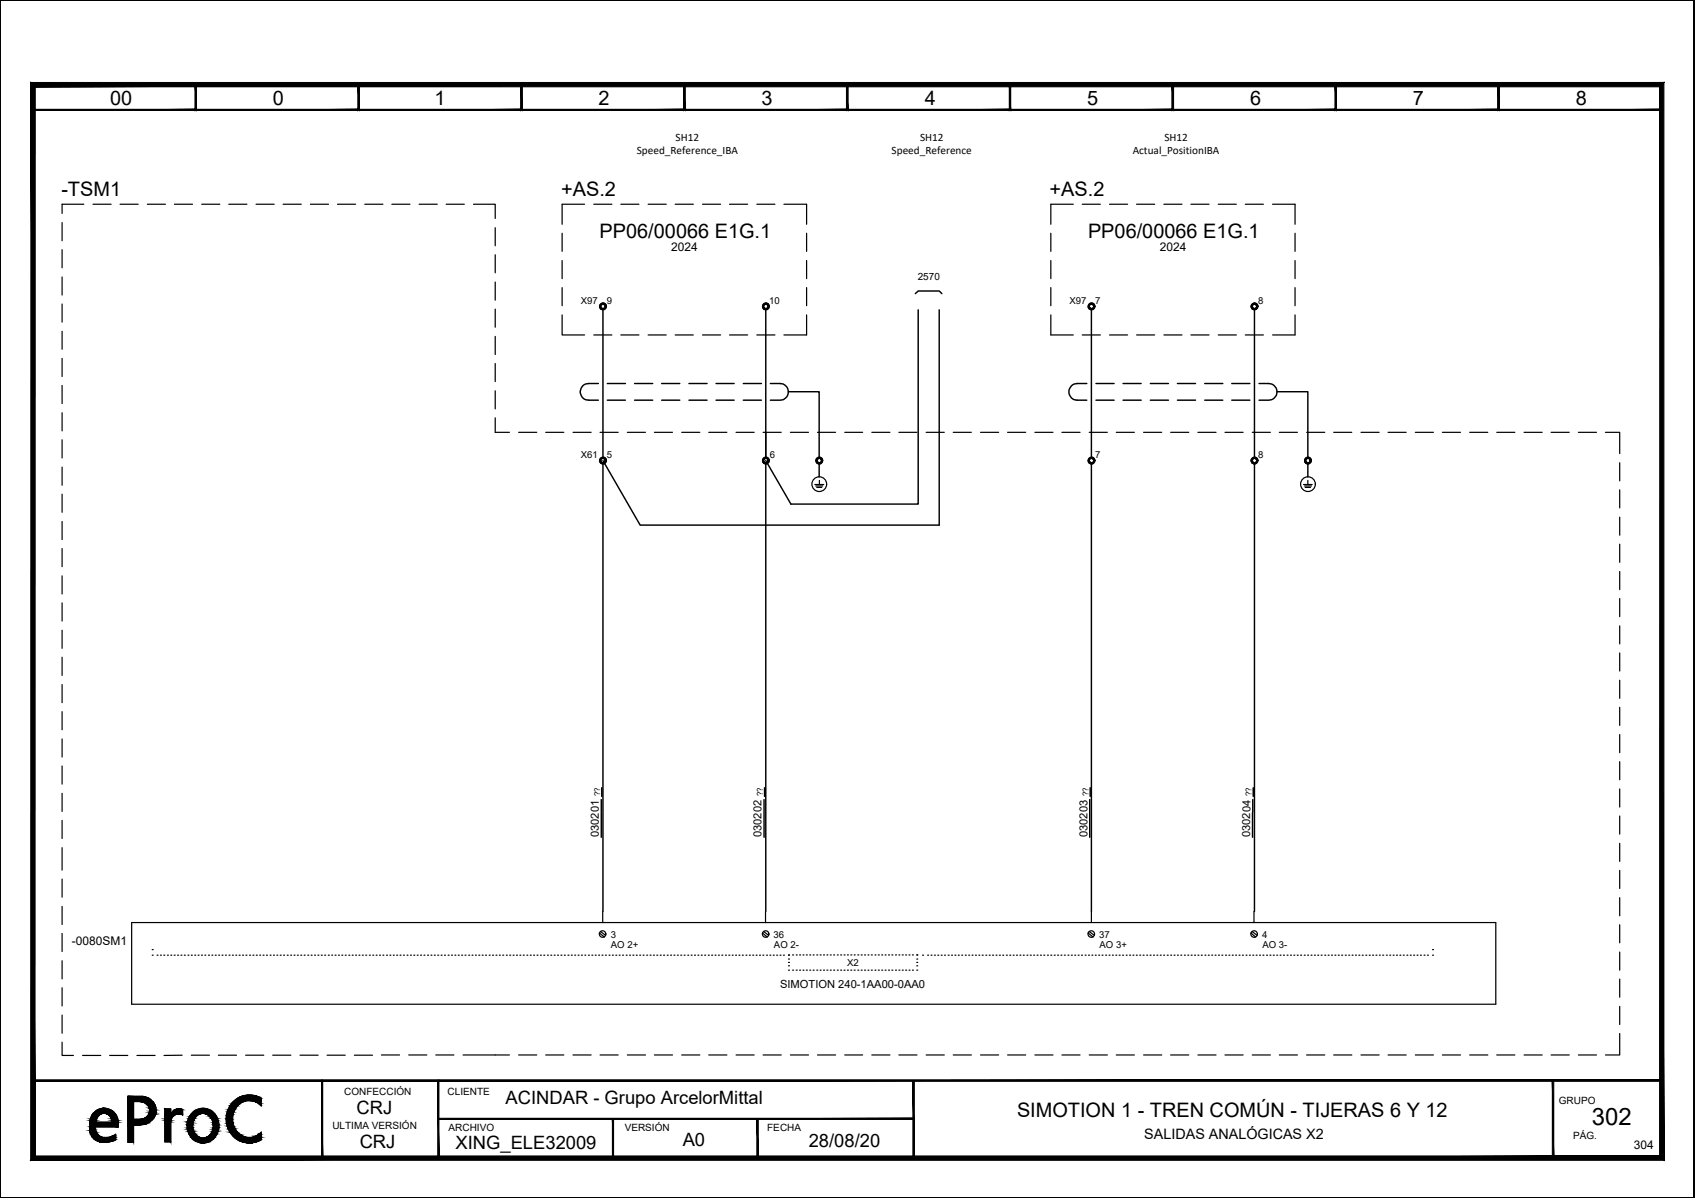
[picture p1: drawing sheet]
<svg xmlns="http://www.w3.org/2000/svg" width="297mm" height="210mm" viewBox="0 0 297 210" stroke-linecap="round" stroke-linejoin="round" font-family="sans-serif">
<!-- layer: eProC - L2 -->
<g fill="#000" stroke="#000" stroke-width=".18">
<path d="M31.2 194.3h.3zM31.7 195.3h.3zM35.1 194.2h1zM43.2 191.9h1.1zM45.3 193.4h.5v.2zM45.5 198.6l.3-.2v.2zM43.2 200.3h1.1z"/>
<path d="M0 0h296.9zM0 .1l296.9-.1z"/>
<path d="M0 0l296.8 .1zM0 0h296.9z"/>
<path d="M5.6 19.4h28.8l-.2-.3zM5.6 19.4l.3-.3h28.3zM5.6 14.7v4.7l.3-.3zM5.6 14.7l.3 .3v4.1zM5.6 14.7l.3 .3 28.5-.3zM5.9 15l28.5-.3-.2 .3zM34.4 14.7l-.2 .3 .2 4.4zM34.2 15l.2 4.4-.2-.3z"/>
<path d="M34.2 19.4h28.8l-.3-.3zM34.2 19.4l.2-.3h28.3zM34.2 14.7v4.7l.2-.3zM34.2 14.7l.2 .3v4.1zM34.2 14.7l.2 .3 28.6-.3zM34.4 15l28.6-.3-.3 .3zM62.7 15l.3 4.4v-4.7zM62.7 15l.3 4.4-.3-.3z"/>
<path d="M62.7 19.4h28.8l-.2-.3zM62.7 19.4l.2-.3h28.4zM62.7 14.7v4.7l.2-.3zM62.7 14.7l.2 .3v4.1zM62.7 14.7l.2 .3 28.6-.3zM62.9 15l28.6-.3-.2 .3zM91.3 15l.2 4.4v-4.7zM91.3 15l.2 4.4-.2-.3z"/>
<path d="M91.3 19.4h28.8l-.3-.3zM91.3 19.4l.2-.3h28.3zM91.3 14.7v4.7l.2-.3zM91.3 14.7l.2 .3v4.1zM91.3 14.7l.2 .3 28.6-.3zM91.5 15l28.6-.3-.3 .3zM119.8 15l.3 4.4v-4.7zM119.8 15l.3 4.4-.3-.3z"/>
<path d="M119.8 19.4h28.8l-.2-.3zM119.8 19.4l.3-.3h28.3zM119.8 14.7v4.7l.3-.3zM119.8 14.7l.3 .3v4.1zM119.8 14.7l.3 .3 28.5-.3zM120.1 15l28.5-.3-.2 .3zM148.6 14.7l-.2 .3 .2 4.4zM148.4 15l.2 4.4-.2-.3z"/>
<path d="M148.3 19.4h28.8l-.2-.3zM148.3 19.4l.3-.3h28.3zM148.3 14.7v4.7l.3-.3zM148.3 14.7l.3 .3v4.1zM148.3 14.7l.3 .3 28.5-.3zM148.6 15l28.5-.3-.2 .3zM177.1 14.7l-.2 .3 .2 4.4zM176.9 15l.2 4.4-.2-.3z"/>
<path d="M176.9 19.4h28.8l-.3-.3zM176.9 19.4l.2-.3h28.3zM176.9 14.7v4.7l.2-.3zM176.9 14.7l.2 .3v4.1zM176.9 14.7l.2 .3 28.6-.3zM177.1 15l28.6-.3-.3 .3zM205.7 14.7l-.3 .3 .3 4.4zM205.4 15l.3 4.4-.3-.3z"/>
<path d="M205.4 19.4h28.8l-.2-.3zM205.4 19.4l.3-.3h28.3zM205.4 14.7v4.7l.3-.3zM205.4 14.7l.3 .3v4.1zM205.4 14.7l.3 .3 28.5-.3zM205.7 15l28.5-.3-.2 .3zM234.2 14.7l-.2 .3 .2 4.4zM234 15l.2 4.4-.2-.3z"/>
<path d="M234 19.4h28.8l-.3-.3zM234 19.4l.2-.3h28.3zM234 14.7v4.7l.2-.3zM234 14.7l.2 .3v4.1zM234 14.7l.2 .3 28.6-.3zM234.2 15l28.6-.3-.3 .3zM262.8 14.7l-.3 .3 .3 4.4zM262.5 15l.3 4.4-.3-.3z"/>
<path d="M262.5 19.4h28.8l-.3-.3zM262.5 19.4l.2-.3h28.3zM262.5 14.7v4.7l.2-.3zM262.5 14.7l.2 .3v4.1zM262.5 14.7l.2 .3 28.6-.3zM262.7 15l28.6-.3-.3 .3zM291.3 14.7l-.3 .3 .3 4.4zM291 15l.3 4.4-.3-.3z"/>
<path d="M296.8 .1v209.7l.1-209.8zM296.9 0v209.9z"/>
<path d="M5.8 189.2v.3l285.4-.3zM5.8 189.5l285.4-.3v.3z"/>
<path d="M15.7 197.5l1 .3v-.3zM15.7 197.5l1 .3h-1z"/>
<path d="M15.7 197.8l1 .2v-.2zM15.7 197.8l1 .2h-1z"/>
<path d="M15.7 198l1.1 .1-.1-.1zM15.7 198l1.1 .1h-1.1z"/>
<path d="M15.7 198.1l1.1 .2v-.2zM15.7 198.1l1.1 .2h-1.1z"/>
<path d="M15.7 198.3l1.2 .1zM15.7 198.3l1.2 .1z"/>
<path d="M15.7 196.3l1.2 .1zM15.7 196.3l1.2 .1z"/>
<path d="M15.7 196.4l1.1 .2 .1-.2zM15.7 196.4l1.1 .2h-1.1z"/>
<path d="M15.7 198.4l1.3 .2-.1-.2zM15.7 198.4l1.3 .2h-1.2z"/>
<path d="M15.8 196.1l1.1 .2v-.2zM15.8 196.1l1.1 .2h-1.2z"/>
<path d="M15.9 195.9l1 .2 .1-.2zM15.9 195.9l1 .2h-1.1z"/>
<path d="M15.8 198.6l1.3 .1zM15.8 198.6l1.3 .1z"/>
<path d="M15.9 195.8h1.2zM15.9 195.8l1.1 .1h-1.1z"/>
<path d="M15.8 198.7l1.4 .2-.1-.2zM15.8 198.7l1.4 .2h-1.2z"/>
<path d="M16 195.6l1.1 .2 .1-.2zM16 195.6l1.1 .2h-1.2z"/>
<path d="M16 198.9l1.4 .2-.2-.2zM16 198.9l1.4 .2h-1.4zM16 199.1h1.4zM16 199.1h1.4z"/>
<path d="M16.1 195.4l1.1 .2 .2-.2zM16.1 195.4l1.1 .2h-1.2z"/>
<path d="M16.1 195.4h1.3zM16.1 195.4h1.3z"/>
<path d="M16 199.1l1.7 .1-.3-.1zM16 199.1l1.7 .1h-1.6z"/>
<path d="M16.2 195.3l1.2 .1 .2-.1zM16.2 195.3l1.2 .1h-1.3z"/>
<path d="M16.1 199.2l1.8 .1zM16.1 199.2l1.8 .1z"/>
<path d="M16.3 195.1l1.3 .2 .3-.2zM16.3 195.1l1.3 .2h-1.4z"/>
<path d="M16.2 199.3h2zM16.2 199.3h2z"/>
<path d="M16.3 195.1h1.8zM16.3 195.1h1.6z"/>
<path d="M18 194.2l.9 .1zM17.5 194.3l.5-.1 .9 .1z"/>
<path d="M16.3 199.3h2.5zM16.3 199.3h2.5z"/>
<path d="M17.5 194.3l1.8 .2-.4-.2zM17.1 194.5l.4-.2 1.8 .2z"/>
<path d="M17.1 194.5l2.7 .2-.5-.2zM16.7 194.7l.4-.2 2.7 .2z"/>
<path d="M17.2 200h2.4zM17.2 200h2.1z"/>
<path d="M16.7 194.7l3.4 .3-.3-.3zM16.3 195l.4-.3 3.4 .3z"/>
<path d="M17 199.9h2.9zM17 199.9l2.6 .1z"/>
<path d="M16.3 195l3.9 .1zM16.3 195l3.9 .1z"/>
<path d="M18.4 195.1h1.8zM18.4 195.1h1.8z"/>
<path d="M18.6 195.1l1.6 .2v-.2zM18.6 195.1l1.6 .2h-1.4z"/>
<path d="M18.8 195.3l1.6 .1-.2-.1zM18.8 195.3l1.6 .1h-1.4z"/>
<path d="M20.2 198.8l.1 .2zM19.8 199l.4-.2 .1 .2z"/>
<path d="M19.8 199l.5 .2v-.2zM19.3 199.2l.5-.2 .5 .2z"/>
<path d="M19.3 199.2l1 .1zM18.8 199.3h1.5z"/>
<path d="M18.8 199.3h1.5zM18.8 199.3h1.5z"/>
<path d="M16.3 199.3l4 .1zM16.3 199.3l4 .1z"/>
<path d="M16.3 199.4l4 .3v-.3zM16.3 199.4l4 .3h-3.7z"/>
<path d="M16.6 199.7h3.7zM16.6 199.7h3.7z"/>
<path d="M16.7 199.7l3.2 .2 .4-.2zM16.7 199.7l3.2 .2h-2.9z"/>
<path d="M19 195.4h1.4zM19 195.4h1.4z"/>
<path d="M19.1 195.4l1.3 .2v-.2zM19.1 195.4l1.3 .2h-1.1z"/>
<path d="M19.3 195.6l1.3 .2-.2-.2zM19.3 195.6l1.3 .2h-1.2z"/>
<path d="M19.4 195.8l1.2 .1zM19.4 195.8l1.2 .1z"/>
<path d="M19.4 195.9l1.2 .2v-.2zM19.4 195.9l1.2 .2h-1.1z"/>
<path d="M19.5 196.1l1.2 .2-.1-.2zM19.5 196.1l1.2 .2h-1.1z"/>
<path d="M19.6 196.3l1.1 .1zM19.6 196.3l1.1 .1z"/>
<path d="M19.6 196.4l1.1 .2v-.2zM19.6 196.4l1.1 .2h-1.1z"/>
<path d="M15.7 196.6l5 .3v-.3zM15.7 196.6l5 .3h-5z"/>
<path d="M15.7 196.9l5 .6v-.6zM15.7 196.9l5 .6h-5z"/>
<path d="M22.4 197.1h1zM22.4 197.1h1z"/>
<path d="M22.4 193l1 3.1v-3.1zM22.4 193l1 3.1h-1z"/>
<path d="M22.4 197.1l1 3.1v-3.1zM22.4 197.1l1 3.1h-1z"/>
<path d="M22.4 192.1l3.1 .1-.5-.1zM22.4 192.1l3.1 .1h-3.1z"/>
<path d="M22.4 197h2.7zM22.4 197l2.2 .1z"/>
<path d="M22.4 192.2l3.6 .2-.5-.2zM22.4 192.2l3.6 .2h-3.6z"/>
<path d="M22.4 196.9l2.7 .1 .6-.1zM22.4 196.9l2.7 .1h-2.7z"/>
<path d="M22.4 192.4l4.1 .4-.5-.4zM22.4 192.4l4.1 .4h-4.1z"/>
<path d="M22.4 196.7l3.3 .2 .5-.2zM22.4 196.7l3.3 .2h-3.3z"/>
<path d="M22.4 192.8l4.4 .2-.3-.2zM22.4 192.8l4.4 .2h-4.4z"/>
<path d="M22.4 196.3l3.8 .4 .4-.4zM22.4 196.3l3.8 .4h-3.8z"/>
<path d="M24.5 193l2.3 .1zM24.5 193l2.3 .1z"/>
<path d="M22.4 196.1l4.2 .2 .2-.2zM22.4 196.1l4.2 .2h-4.2z"/>
<path d="M24.8 193.1h2zM24.8 193.1h2z"/>
<path d="M24.8 196.1h2zM24.5 196.1h2.3z"/>
<path d="M25 193.1h1.9zM25 193.1h1.9z"/>
<path d="M25.1 196h1.7zM24.8 196.1h2z"/>
<path d="M25.1 193.1l1.9 .2-.1-.2zM25.1 193.1l1.9 .2h-1.6z"/>
<path d="M25.3 195.9h1.6zM25.1 196h1.7z"/>
<path d="M25.4 193.3l1.7 .1-.1-.1zM25.4 193.3l1.7 .1h-1.4z"/>
<path d="M25.4 195.9h1.6zM25.3 195.9h1.6z"/>
<path d="M25.7 193.4l1.4 .2v-.2zM25.7 193.4l1.4 .2h-1.4z"/>
<path d="M25.7 195.7l1.3 .2 .1-.2zM25.4 195.9l.3-.2 1.3 .2z"/>
<path d="M25.7 193.6h1.5zM25.7 193.6h1.5z"/>
<path d="M25.9 193.6l1.4 .3-.1-.3zM25.9 193.6l1.4 .3h-1.3z"/>
<path d="M25.9 195.5h1.3zM25.9 195.5h1.3z"/>
<path d="M25.9 195.5l1.2 .2 .1-.2zM25.9 195.5l1.2 .2h-1.4z"/>
<path d="M26 193.9l1.3 .1v-.1zM26 193.9l1.3 .1h-1.2z"/>
<path d="M26 195.3l1.2 .2 .1-.2zM26 195.3l1.2 .2h-1.3z"/>
<path d="M26.1 194l1.2 .2v-.2zM26.1 194l1.2 .2h-1.2z"/>
<path d="M26.1 194.2l1.2 .3v-.3zM26.1 194.2l1.2 .3h-1.1z"/>
<path d="M26.2 194.5h1.2zM26.2 194.5h1.2z"/>
<path d="M26.2 194.7l1.1 .3v-.3zM26.2 194.7l1.1 .3h-1.2zM26.1 195h1.2zM26.1 195h1.2z"/>
<path d="M26.1 195l1.2 .3v-.3zM26.1 195l1.2 .3h-1.3z"/>
<path d="M26.2 194.5l1.1 .2 .1-.2zM26.2 194.5l1.1 .2h-1.1z"/>
<path d="M28.9 194.3l1 .9v-.9zM28.9 194.3l1 .9h-1z"/>
<path d="M28.9 195.2l1 .1zM28.9 195.2l1 .1z"/>
<path d="M28.9 196.6l1 3.5v-3.5zM28.9 196.6l1 3.5h-1z"/>
<path d="M28.9 196.3l1 .3 .1-.3zM28.9 196.3l1 .3h-1z"/>
<path d="M28.9 196.1l1.1 .2v-.2zM28.9 196.1l1.1 .2h-1.1z"/>
<path d="M28.9 195.8l1.1 .3 .1-.3zM28.9 195.8l1.1 .3h-1.1z"/>
<path d="M28.9 195.6l1.2 .2 .2-.2zM28.9 195.6l1.2 .2h-1.2z"/>
<path d="M28.9 195.5l1.4 .1 .2-.1zM28.9 195.5l1.4 .1h-1.4z"/>
<path d="M28.9 195.3l1.6 .2 .2-.2zM28.9 195.3l1.6 .2h-1.6z"/>
<path d="M29.9 195.2l1.1 .1zM29.9 195.2l1.1 .1z"/>
<path d="M28.9 195.3h2.1zM28.9 195.3h1.8z"/>
<path d="M30 195.2h1.2zM30 195.2h1z"/>
<path d="M31.2 194.3h.5zM31 194.3h.7z"/>
<path d="M31 194.3h.8zM30.9 194.3h.9z"/>
<path d="M31.7 195.3h.3zM31.9 195.3l.1 .1z"/>
<path d="M30.9 194.3l1.1 .1zM30.7 194.4h1.3z"/>
<path d="M30.7 194.4l1.3 .1zM30.6 194.5h1.4z"/>
<path d="M30.6 194.5l1.4 .1v-.1zM30.4 194.6l.2-.1 1.4 .1z"/>
<path d="M30.4 194.6l1.6 .2v-.2zM30.2 194.8l.2-.2 1.6 .2z"/>
<path d="M30.2 194.8l1.8 .2v-.2zM30.2 194.8l1.8 .2h-1.9z"/>
<path d="M30.1 195l1.9 .2v-.2zM30.1 195l1.9 .2h-2z"/>
<path d="M31.2 195.2h.8zM31.2 195.2h.8z"/>
<path d="M31.5 195.2l.5 .1zM31.5 195.2l.5 .1z"/>
<path d="M33 196h1.1zM33 196h1.1z"/>
<path d="M32.8 197.1h1zM32.8 197.1h1z"/>
<path d="M32.8 197.1l1 .4v-.4zM32.8 197.1l1 .4h-1z"/>
<path d="M32.8 197.5l1 .2v-.2zM32.8 197.5l1 .2h-1z"/>
<path d="M32.8 196.7l1 .4v-.4zM32.8 196.7l1 .4h-1z"/>
<path d="M32.8 197.7l1.1 .3-.1-.3zM32.8 197.7l1.1 .3h-1z"/>
<path d="M32.9 196.5l.9 .2 .1-.2zM32.9 196.5l.9 .2h-1z"/>
<path d="M32.9 198l1.1 .2-.1-.2zM32.9 198l1.1 .2h-1.1z"/>
<path d="M32.9 196.4l1 .1 .1-.1zM32.9 196.4l1 .1h-1z"/>
<path d="M32.9 198.2l1.1 .1zM32.9 198.2l1.1 .1z"/>
<path d="M33 198.3l1.2 .3-.2-.3zM33 198.3l1.2 .3h-1.1z"/>
<path d="M33 196l1 .4 .1-.4zM33 196l1 .4h-1.1z"/>
<path d="M33.1 198.6l1.2 .2-.1-.2zM33.1 198.6l1.2 .2h-1.2z"/>
<path d="M33.2 195.7l.9 .3 .2-.3zM33.2 195.7l.9 .3h-1.1z"/>
<path d="M33.1 198.8l1.4 .1-.2-.1zM33.1 198.8l1.4 .1h-1.2z"/>
<path d="M33.3 198.9l1.5 .3-.3-.3zM33.3 198.9l1.5 .3h-1.4z"/>
<path d="M33.3 195.5l1 .2 .2-.2zM33.3 195.5l1 .2h-1.1z"/>
<path d="M33.3 195.4h1.3zM33.3 195.5h1.2z"/>
<path d="M33.4 199.2h1.5zM33.4 199.2h1.5z"/>
<path d="M33.5 195.3l1.1 .1 .3-.1zM33.5 195.3l1.1 .1h-1.3z"/>
<path d="M33.4 199.2l1.7 .1zM33.4 199.2l1.7 .1z"/>
<path d="M33.5 199.3l1.9 .1zM33.5 199.3l1.9 .1z"/>
<path d="M33.6 195.1l1.3 .2 .3-.2zM33.6 195.1l1.3 .2h-1.4z"/>
<path d="M33.6 195.1h2zM33.6 195.1h1.6z"/>
<path d="M35.1 194.2l1.5 .2-.5-.2zM34.5 194.4l.6-.2 1.5 .2z"/>
<path d="M34.5 194.4l2.6 .3-.5-.3zM34 194.7l.5-.3 2.6 .3z"/>
<path d="M34.3 200l2.1 .2 .4-.2zM34.3 200l2.1 .2h-1.6z"/>
<path d="M34 194.7l3.5 .3-.4-.3zM34 194.7l3.5 .3h-3.8z"/>
<path d="M33.8 199.7l3 .3 .5-.3zM33.8 199.7l3 .3h-2.5z"/>
<path d="M33.7 195l3.8 .1zM33.7 195l3.8 .1z"/>
<path d="M35.6 195.1h2zM35.6 195.1h2z"/>
<path d="M33.6 199.4l3.7 .3 .2-.3zM33.6 199.4l3.7 .3h-3.5z"/>
<path d="M35.9 195.1l1.8 .2-.1-.2zM35.9 195.1l1.8 .2h-1.5z"/>
<path d="M36.1 199.3h1.5zM35.7 199.4h1.8z"/>
<path d="M36.2 195.3l1.6 .1-.1-.1zM36.2 195.3l1.6 .1h-1.3z"/>
<path d="M36.2 199.2h1.5zM36.1 199.3h1.5z"/>
<path d="M36.4 199.2h1.3zM36.2 199.2h1.5z"/>
<path d="M36.5 195.4l1.3 .1zM36.5 195.4l1.3 .1z"/>
<path d="M36.6 195.5l1.4 .2-.2-.2zM36.6 195.5l1.4 .2h-1.2z"/>
<path d="M36.7 198.9l1 .3 .2-.3zM36.4 199.2l.3-.3 1 .3z"/>
<path d="M36.8 195.7l1.3 .3-.1-.3zM36.8 195.7l1.3 .3h-1.1z"/>
<path d="M36.8 198.8l1.1 .1 .1-.1zM36.8 198.8l1.1 .1h-1.2z"/>
<path d="M36.9 198.6l1.1 .2 .1-.2zM36.9 198.6l1.1 .2h-1.2z"/>
<path d="M37 196h1.1zM37 196h1.1z"/>
<path d="M37 196l1.2 .4-.1-.4zM37 196l1.2 .4h-1z"/>
<path d="M37.1 198.3l1 .3 .1-.3zM37.1 198.3l1 .3h-1.2z"/>
<path d="M37.2 196.4l1.1 .1-.1-.1zM37.2 196.4l1.1 .1h-1z"/>
<path d="M37.2 198.2h1zM37.2 198.2l1 .1h-1.1z"/>
<path d="M37.3 196.5l1 .2v-.2zM37.3 196.5l1 .2h-1z"/>
<path d="M37.3 198l.9 .2 .1-.2zM37.3 198l.9 .2h-1z"/>
<path d="M37.3 196.7l1.1 .4-.1-.4zM37.3 196.7l1.1 .4h-1.1z"/>
<path d="M37.3 197.1h1.1zM37.3 197.1h1.1z"/>
<path d="M37.3 197.1l1.1 .4v-.4zM37.3 197.1l1.1 .4h-1.1z"/>
<path d="M37.3 197.5l1.1 .2v-.2zM37.3 197.5l1.1 .2h-1.1z"/>
<path d="M37.3 197.7l1 .3 .1-.3zM37.3 197.7l1 .3h-1z"/>
<path d="M39.6 196.1l1.2 .6v-.6zM39.6 196.1l1.2 .6h-1.1z"/>
<path d="M39.7 195.4l1.1 .7v-.7zM39.7 195.4l1.1 .7h-1.2z"/>
<path d="M39.7 196.7l1.2 .2-.1-.2zM39.7 196.7l1.2 .2h-1.2z"/>
<path d="M39.7 195.3l1.1 .1 .1-.1zM39.7 195.3l1.1 .1h-1.1z"/>
<path d="M39.7 196.9l1.3 .4-.1-.4zM39.7 196.9l1.3 .4h-1.2z"/>
<path d="M39.8 194.8l1.1 .5 .1-.5zM39.8 194.8l1.1 .5h-1.2z"/>
<path d="M39.8 197.3l1.3 .4-.1-.4zM39.8 197.3l1.3 .4h-1.2z"/>
<path d="M39.9 194.5l1.1 .3 .1-.3zM39.9 194.5l1.1 .3h-1.2z"/>
<path d="M39.9 197.7l1.4 .2-.2-.2zM39.9 197.7l1.4 .2h-1.3z"/>
<path d="M40 194.3l1.1 .2 .2-.2zM40 194.3l1.1 .2h-1.2z"/>
<path d="M40 197.9l1.6 .5-.3-.5zM40 197.9l1.6 .5h-1.3zM40.3 198.4h1.3zM40.3 198.4h1.3z"/>
<path d="M40.3 193.8l1 .5 .3-.5zM40.3 193.8l1 .5h-1.3z"/>
<path d="M40.3 198.4l1.8 .4-.5-.4zM40.3 198.4l1.8 .4h-1.5z"/>
<path d="M40.6 193.4l1 .4 .5-.4zM40.6 193.4l1 .4h-1.3zM40.3 193.8h1.3zM40.3 193.8h1.3z"/>
<path d="M40.6 198.8l1.8 .2-.3-.2zM40.6 198.8l1.8 .2h-1.6z"/>
<path d="M40.8 193.1l1.3 .3 .3-.3zM40.8 193.1l1.3 .3h-1.5z"/>
<path d="M40.8 199l1.7 .1zM40.8 199l1.7 .1z"/>
<path d="M40.9 193.1h1.6zM40.8 193.1h1.6z"/>
<path d="M40.9 199.1l2.2 .2-.6-.2zM40.9 199.1l2.2 .2h-2z"/>
<path d="M41.1 192.9l1.4 .2 .6-.2zM40.9 193.1l.2-.2 1.4 .2z"/>
<path d="M41.1 199.3h2.6zM41.1 199.3h2.6z"/>
<path d="M41.1 192.8h2.6zM41.1 192.8l2 .1z"/>
<path d="M43.2 191.9l1.4 .1zM42.8 192h1.8z"/>
<path d="M42.8 192l2.2 .1-.4-.1zM42.4 192.1l.4-.1 2.2 .1z"/>
<path d="M42.4 192.1l2.9 .1-.3-.1zM42 192.2l.4-.1 2.9 .1z"/>
<path d="M45.3 193.4l.5 .2zM45.6 193.6h.2v.2z"/>
<path d="M42 192.2l3.8 .2-.5-.2zM41.7 192.4l.3-.2 3.8 .2z"/>
<path d="M42 199.9l3 .1 .3-.1zM42 199.9l3 .1h-2.6z"/>
<path d="M41.7 192.4l4.1 .2v-.2zM41.4 192.6l.3-.2 4.1 .2z"/>
<path d="M41.4 192.6l4.4 .2v-.2zM41.1 192.8l.3-.2 4.4 .2z"/>
<path d="M43.7 192.8l2.1 .1zM43.7 192.8l2.1 .1z"/>
<path d="M44.2 192.9l1.6 .2v-.2zM44.2 192.9l1.6 .2h-1z"/>
<path d="M44.8 193.1l1 .3v-.3zM44.8 193.1l1 .3h-.5z"/>
<path d="M45.5 198.6l.3 .2v-.2zM45.3 198.8l.2-.2 .3 .2z"/>
<path d="M45.3 198.8l.5 .3v-.3zM44.8 199.1l.5-.3 .5 .3z"/>
<path d="M44.8 199.1l1 .2v-.2zM44.2 199.3l.6-.2 1 .2z"/>
<path d="M44.2 199.3h1.6zM43.7 199.3h2.1z"/>
<path d="M41.1 199.3l4.7 .2v-.2zM41.1 199.3l4.7 .2h-4.4z"/>
<path d="M41.4 199.5l4.4 .2v-.2zM41.4 199.5l4.4 .2h-4.1z"/>
<path d="M41.7 199.7l3.6 .2 .5-.2zM41.7 199.7l3.6 .2h-3.3z"/>
<path d="M76.8 195.9v.2l83.3-.2zM76.8 196.1l83.3-.2v.2z"/>
<path d="M.1 0l-.1 209.9zM0 0v209.9z"/>
<path d="M5.4 203.3l285.4-.8h-284.7zM5.4 203.3l285.4-.8 .8 .8zM290.9 15.2l-.1 187.3 .8 .8zM291.6 14.4v188.9l-.7-188.1zM6.2 15.2h284.7l.7-.8zM5.4 14.4h286.2l-285.4 .8zM5.4 14.4l.7 188.1 .1-187.3zM5.4 14.4l.7 188.1-.7 .8z"/>
<path d="M17.8 200.1h.9zM17.8 200.1l.5 .1z"/>
<path d="M17.7 200.1h1.2zM17.7 200.1h1z"/>
<path d="M17.4 200h1.9zM17.4 200l1.5 .1z"/>
<path d="M34.8 200.2l1 .1 .6-.1zM34.8 200.2l1 .1z"/>
<path d="M43.2 200.3h.7zM43.4 200.3h.5z"/>
<path d="M42.8 200.2h1.8zM42.8 200.2l1.5 .1z"/>
<path d="M42.4 200l2.2 .2 .4-.2zM42.4 200l2.2 .2h-1.8z"/>
<path d="M56.3 189.2v13.6h.3zM56.3 189.2h.3v13.6z"/>
<path d="M76.7 189.2v13.6h.2zM76.7 189.2h.2v13.6z"/>
<path d="M107.3 196.1v6.7h.2zM107.3 196.1h.2v6.7z"/>
<path d="M132.6 196.1v6.7h.3zM132.6 196.1h.3v6.7z"/>
<path d="M160 189.3v13.6h.2zM160 189.3h.2v13.6z"/>
<path d="M272 189.3v13.6h.3zM272 189.3h.3v13.6z"/>
<path d="M.1 209.8l296.8 .1zM.1 209.8l296.8 .1h-296.9z"/>
</g>
<g fill="none" stroke="#000" stroke-width=".18">
<path d="M15.7 196.9v1.1M15.7 196.8a2.52 2.52 0 0 1 2.6-2.6 2.52 2.52 0 0 1 2.5 2.6M15.7 197.9a2.36 2.36 0 0 0 2.6 2.3M16.7 197.4a1.71 1.71 0 0 0 1.6 1.9M16.8 196.6h2.8M16.9 196.6a1.38 1.38 0 0 1 1.4-1.6 1.38 1.38 0 0 1 1.3 1.6M20.3 198.8v.9M20.3 198.7l-1.2 .5-.9 .1M20.3 199.7l-1.2 .4h-.9M20.7 196.9v.6h-4M23.4 192.1h-1v8.1h1v-3.1h1.2M23.4 193v3.1"/>
<path d="M24.5 193h-1.1v3.1h1.1M24.5 193a1.55 1.55 0 0 1 1.7 1.6 1.55 1.55 0 0 1-1.7 1.5M24.6 197.1a2.5 2.5 0 0 0 2.5-1.5 2.5 2.5 0 0 0-.5-2.8l-1-.6-.6-.1h-2.6v5M29.9 195.3v-1h-1v5.8h1v-3.5M30 195.2a1.55 1.55 0 0 1 2-.8v1M32 195.4a1.38 1.38 0 0 0-2 1.2M33.8 194.8a2.8 2.8 0 0 1 3.1-.3 2.8 2.8 0 0 1 1.5 2.7 2.83 2.83 0 0 1-2.8 3.1 2.83 2.83 0 0 1-2.8-3.1 3.2 3.2 0 0 1 1-2.4zM34.3 195.7a1.71 1.71 0 0 1 1.8-.5 1.71 1.71 0 0 1 1.2 1.5 1.98 1.98 0 0 1-2.2 2.6 2.3 2.3 0 0 1-.8-3.6zM45.8 193.8v-1.4a4.1 4.1 0 0 0-6.2 3.6 4.1 4.1 0 0 0 6.2 3.7v-1.3M45.8 193.7a2.91 2.91 0 0 0-3.4-.6 2.91 2.91 0 0 0-1.6 2.9 2.93 2.93 0 0 0 1.7 3 2.93 2.93 0 0 0 3.3-.7"/>
</g>
<g fill="none" stroke="#000" stroke-width=".21">
<path d="M5.8 19.3h285.3v170h-285.3zM10.9 39v3.2M14.7 35.8h-3.8v1.6M16.3 35.8h3.2M21 35.8h3.2M25.8 35.8h3.2M30.6 35.8h3.1M35.3 35.8h3.2M40.1 35.8h3.2M44.9 35.8h3.1M49.6 35.8h3.2M54.4 35.8h3.2"/>
<path d="M59.1 35.8h3.2M63.9 35.8h3.2M68.7 35.8h3.1M73.4 35.8h3.2M78.2 35.8h3.2M83 35.8h3.8v2.5M86.8 39.9v3.2M102.4 35.8h-3.9v3.5M104.1 35.8h3.1M108.8 35.8h3.2M113.6 35.8h3.2M118.3 35.8h3.2"/>
<path d="M123.1 35.8h3.2M127.8 35.8h3.2M132.6 35.8h3.2M137.4 35.8h4v3.5M188.1 35.8h-4v3.5M189.7 35.8h3.1M194.4 35.8h3.2M199.2 35.8h3.2M204 35.8h3.1M208.7 35.8h3.2M213.5 35.8h3.2M218.2 35.8h3.2"/>
<path d="M223 35.8h3.9v3.5M10.9 43.7v3.2M10.9 48.5v3.2M10.9 53.3v3.1M10.9 58.1v3.1M86.8 44.6v3.2M86.8 49.4v3.2M86.8 54.2v3.1M86.8 58.9v3.2M98.5 55.2v3.5h3.9M98.5 40.9v3.1M98.5 45.6v3.2"/>
<path d="M98.5 50.4v3.2M104.1 58.7h3.1M108.8 58.7h3.2M113.6 58.7h3.2M118.3 58.7h3.2M123.1 58.7h3.2M127.8 58.7h3.2M132.6 58.7h3.2M141.4 55.2v3.5h-4M141.4 40.9v3.1M141.4 45.6v3.2M141.4 50.4v3.2"/>
<path d="M184.1 55.2v3.5h4M184.1 40.9v3.1M184.1 45.6v3.2M184.1 50.4v3.2M189.7 58.7h3.1M194.4 58.7h3.2M199.2 58.7h3.2M204 58.7h3.1M208.7 58.7h3.2M213.5 58.7h3.2M218.2 58.7h3.2M226.9 55.2v3.5h-3.9"/>
<path d="M226.9 40.9v3.1M226.9 45.6v3.2M226.9 50.4v3.2M10.9 62.8v3.2M10.9 67.5v3.2M10.9 72.3v3.2M10.9 77.1v3.1M86.8 63.7v3.2M86.8 68.5v3.1M86.8 73.2v2.5h2.5M90.9 75.7h3.2M95.6 75.7h3.2"/>
<path d="M100.4 75.7h3.2M105.2 75.7h3.1M109.9 75.7h3.2M114.7 75.7h3.2M119.5 75.7h3.1M124.2 75.7h3.2M129 75.7h3.2M133.7 75.7h3.2M138.5 75.7h3.2M143.3 75.7h3.1M148 75.7h3.2M152.8 75.7h3.2"/>
<path d="M157.5 75.7h3.2M162.3 75.7h3.2M167 75.7h3.2M171.8 75.7h3.2M176.6 75.7h3.1M181.4 75.7h3.1M186.1 75.7h3.2M190.9 75.7h3.2M195.6 75.7h3.2M200.4 75.7h3.2M205.1 75.7h3.2M209.9 75.7h3.2"/>
<path d="M214.7 75.7h3.1M219.5 75.7h3.1M224.2 75.7h3.2M229 75.7h3.2M233.7 75.7h3.2M238.5 75.7h3.2M243.2 75.7h3.2M248 75.7h3.2M252.8 75.7h3.1M257.6 75.7h3.1M262.3 75.7h3.2M267.1 75.7h3.2"/>
<path d="M271.8 75.7h3.2M276.6 75.7h3.2M281.3 75.7h2.5v3.8M10.9 81.8v3.2M10.9 86.6v3.2M10.9 91.4v3.1M10.9 96.1v3.2M142.8 84.9h1.6M143 85.1h1.2M143.1 85.4h.9M143.6 84.2v.7M228.4 84.9h1.6"/>
<path d="M228.6 85.1h1.2M228.7 85.4h1M229.2 84.2v.7M283.8 81.1v3.2M283.8 85.8v3.2M283.8 90.6v3.2M283.8 95.3v3.2M10.9 100.9v3.2M10.9 105.6v3.2M10.9 110.4v3.2M10.9 115.2v3.1M10.9 119.9v3.2"/>
<path d="M283.8 100.1v3.2M283.8 104.9v3.1M283.8 109.7v3.1M283.8 114.4v3.2M283.8 119.2v3.2M10.9 124.7v3.2M10.9 129.5v3.1M10.9 134.2v3.2M10.9 139v3.2M283.8 123.9v3.2M283.8 128.7v3.2M283.8 133.4v3.2"/>
<path d="M283.8 138.2v3.2M10.9 148.5v4M10.9 143.7v3.2M10.9 154v3.2M10.9 158.8v3.2M105.6 159.7v1.9M134.2 159.7v1.9M191.3 159.7v1.9M219.8 159.7v1.9M283.8 143v3.1M283.8 147.8v3.1M283.8 152.5v3.2"/>
<path d="M283.8 157.3v3.2M10.9 163.5v3.2M10.9 168.3v3.2M10.9 173.1v3.1M10.9 177.9v3.1M23.1 161.6h239v14.4h-239zM26.7 166.4h.1M26.7 167.4h.1M27.5 167.4h.1M28.1 167.4h.1M28.7 167.4h.1M29.3 167.4h.1"/>
<path d="M29.9 167.4h.1M30.5 167.4h.1M31.1 167.4h.1M31.7 167.4h.1M32.3 167.4h.1M32.9 167.4h.1M33.5 167.4h.1M34.1 167.4h.1M34.7 167.4h.1M35.3 167.4h.1M35.9 167.4h.1M36.5 167.4h.1"/>
<path d="M37.1 167.4h.1M37.7 167.4h.1M38.3 167.4h.1M38.9 167.4h.1M39.5 167.4h.1M40.1 167.4h.1M40.7 167.4h.1M41.3 167.4h.1M41.9 167.4h.1M42.5 167.4h.1M43.1 167.4h.1M43.7 167.4h.1"/>
<path d="M44.3 167.4h.1M44.9 167.4h.1M45.5 167.4h.1M46.1 167.4h.1M46.7 167.4h.1M47.3 167.4h.1M47.9 167.4h.1M48.5 167.4h.1M49.1 167.4h.1M49.7 167.4h.1M50.3 167.4h.1M50.9 167.4h.1"/>
<path d="M51.5 167.4h.1M52.1 167.4h.1M52.7 167.4h.1M53.3 167.4h.1M53.9 167.4h.1M54.5 167.4h.1M55.1 167.4h.1M55.7 167.4h.1M56.3 167.4h.1M56.9 167.4h.1M57.5 167.4h.1M58.1 167.4h.1"/>
<path d="M58.7 167.4h.1M59.3 167.4h.1M59.9 167.4h.1M60.5 167.4h.1M61.1 167.4h.1M61.7 167.4h.1M62.3 167.4h.1M62.9 167.4h.1M63.5 167.4h.1M64.1 167.4h.1M64.7 167.4h.1M65.3 167.4h.1"/>
<path d="M65.9 167.4h.1M66.5 167.4h.1M67.1 167.4h.1M67.7 167.4h.1M68.3 167.4h.1M68.9 167.4h.1M69.5 167.4h.1M70.1 167.4h.1M70.7 167.4h.1M71.3 167.4h.1M71.9 167.4h.1M72.5 167.4h.1"/>
<path d="M73.1 167.4h.1M73.7 167.4h.1M74.3 167.4h.1M74.9 167.4h.1M75.5 167.4h.1M76.1 167.4h.1M76.7 167.4h.1M77.3 167.4h.1M77.9 167.4h.1M78.5 167.4h.1M79.1 167.4h.1M79.7 167.4h.1"/>
<path d="M80.3 167.4h.1M80.9 167.4h.1M81.5 167.4h.1M82.1 167.4h.1M82.7 167.4h.1M83.3 167.4h.1M83.9 167.4h.1M84.5 167.4h.1M85.1 167.4h.1M85.7 167.4h.1M86.3 167.4h.1M86.9 167.4h.1"/>
<path d="M87.5 167.4h.1M88.1 167.4h.1M88.7 167.4h.1M89.3 167.4h.1M89.9 167.4h.1M90.5 167.4h.1M91.1 167.4h.1M91.7 167.4h.1M92.3 167.4h.1M92.9 167.4h.1M93.5 167.4h.1M94.1 167.4h.1"/>
<path d="M94.7 167.4h.1M95.3 167.4h.1M95.9 167.4h.1M96.5 167.4h.1M97.1 167.4h.1M97.7 167.4h.1M98.3 167.4h.1M98.9 167.4h.1M99.5 167.4h.1M100.1 167.4h.1M100.7 167.4h.1M101.3 167.4h.1"/>
<path d="M101.9 167.4h.1M102.5 167.4h.1M103.1 167.4h.1M103.7 167.4h.1M104.3 167.4h.1M104.9 167.4h.1M105 163.5l.9 .7M105.2 163.2l.9 .7M105.5 167.4h.1M106.1 167.4h.1M106.7 167.4h.1M107.3 167.4h.1"/>
<path d="M107.9 167.4h.1M108.5 167.4h.1M109.1 167.4h.1M109.7 167.4h.1M110.3 167.4h.1M110.9 167.4h.1M111.5 167.4h.1M112.1 167.4h.1M112.7 167.4h.1M113.3 167.4h.1M113.9 167.4h.1M114.5 167.4h.1"/>
<path d="M115.1 167.4h.1M115.7 167.4h.1M116.3 167.4h.1M116.9 167.4h.1M117.5 167.4h.1M118.1 167.4h.1M118.7 167.4h.1M119.3 167.4h.1M119.9 167.4h.1M120.5 167.4h.1M121.1 167.4h.1M121.7 167.4h.1"/>
<path d="M122.3 167.4h.1M122.9 167.4h.1M123.5 167.4h.1M124.1 167.4h.1M124.7 167.4h.1M125.3 167.4h.1M125.9 167.4h.1M126.5 167.4h.1M127.1 167.4h.1M127.7 167.4h.1M128.3 167.4h.1M128.9 167.4h.1"/>
<path d="M129.5 167.4h.1M130.1 167.4h.1M130.7 167.4h.1M131.3 167.4h.1M131.9 167.4h.1M132.5 167.4h.1M133.1 167.4h.1M133.6 163.5l.9 .7M133.7 167.4h.1M133.8 163.2l.9 .7M134.3 167.4h.1M134.9 167.4h.1"/>
<path d="M135.5 167.4h.1M136.1 167.4h.1M136.7 167.4h.1M137.3 167.4h.1M138.2 167.4h.1M138.2 170h.1M138.2 169.2h.1M138.2 168.6h.1M138.2 168h.1M138.2 167.3h.1M138.9 170h.1M138.9 167.3h.1"/>
<path d="M139.5 170h.1M139.5 167.3h.1M140.1 170h.1M140.1 167.3h.1M140.7 170h.1M140.7 167.3h.1M141.3 170h.1M141.3 167.3h.1M141.9 170h.1M141.9 167.3h.1M142.5 170h.1M142.5 167.3h.1"/>
<path d="M143.1 170h.1M143.1 167.3h.1M143.7 170h.1M143.7 167.3h.1M144.3 170h.1M144.3 167.3h.1M144.9 170h.1M144.9 167.3h.1M145.5 170h.1M145.5 167.3h.1M146.1 170h.1M146.1 167.3h.1"/>
<path d="M146.7 170h.1M146.7 167.3h.1M147.3 170h.1M147.3 167.3h.1M147.9 170h.1M147.9 167.3h.1M148.5 170h.1M148.5 167.3h.1M149.1 170h.1M149.1 167.3h.1M149.7 170h.1M149.7 167.3h.1"/>
<path d="M150.3 170h.1M150.3 167.3h.1M150.9 170h.1M150.9 167.3h.1M151.5 170h.1M151.5 167.3h.1M152.1 170h.1M152.1 167.3h.1M152.7 170h.1M152.7 167.3h.1M153.3 170h.1M153.3 167.3h.1"/>
<path d="M153.9 170h.1M153.9 167.3h.1M154.5 170h.1M154.5 167.3h.1M155.1 170h.1M155.1 167.3h.1M155.7 170h.1M155.7 167.3h.1M156.3 170h.1M156.3 167.3h.1M156.9 170h.1M156.9 167.3h.1"/>
<path d="M157.5 170h.1M157.5 167.3h.1M158.1 170h.1M158.1 167.3h.1M158.7 170h.1M158.7 167.3h.1M159.3 170h.1M159.3 167.3h.1M159.9 170h.1M159.9 167.3h.1M160.7 167.3h.1M160.7 168h.1"/>
<path d="M160.7 168.6h.1M160.7 169.2h.1M160.7 170h.1M161.7 167.4h.1M162.6 167.4h.1M163.2 167.4h.1M163.7 167.4h.1M164.3 167.4h.1M164.9 167.4h.1M165.5 167.4h.1M166.2 167.4h.1M166.8 167.4h.1"/>
<path d="M167.3 167.4h.1M167.9 167.4h.1M168.5 167.4h.1M169.2 167.4h.1M169.8 167.4h.1M170.3 167.4h.1M170.9 167.4h.1M171.5 167.4h.1M172.1 167.4h.1M172.8 167.4h.1M173.4 167.4h.1M173.9 167.4h.1"/>
<path d="M174.5 167.4h.1M175.1 167.4h.1M175.7 167.4h.1M176.4 167.4h.1M177 167.4h.1M177.5 167.4h.1M178.1 167.4h.1M178.7 167.4h.1M179.3 167.4h.1M180 167.4h.1M180.6 167.4h.1M181.1 167.4h.1"/>
<path d="M181.7 167.4h.1M182.3 167.4h.1M182.9 167.4h.1M183.6 167.4h.1M184.1 167.4h.1M184.7 167.4h.1M185.3 167.4h.1M185.9 167.4h.1M186.5 167.4h.1M187.2 167.4h.1M187.7 167.4h.1M188.3 167.4h.1"/>
<path d="M188.9 167.4h.1M189.5 167.4h.1M190.2 167.4h.1M190.7 163.5l.9 .7M190.8 167.4h.1M190.9 163.2l.9 .7M191.3 167.4h.1M191.9 167.4h.1M192.5 167.4h.1M193.1 167.4h.1M193.8 167.4h.1M194.4 167.4h.1"/>
<path d="M194.9 167.4h.1M195.5 167.4h.1M196.1 167.4h.1M196.7 167.4h.1M197.4 167.4h.1M198 167.4h.1M198.5 167.4h.1M199.1 167.4h.1M199.7 167.4h.1M200.3 167.4h.1M201 167.4h.1M201.5 167.4h.1"/>
<path d="M202.1 167.4h.1M202.7 167.4h.1M203.3 167.4h.1M203.9 167.4h.1M204.6 167.4h.1M205.1 167.4h.1M205.7 167.4h.1M206.3 167.4h.1M206.9 167.4h.1M207.6 167.4h.1M208.2 167.4h.1M208.7 167.4h.1"/>
<path d="M209.3 167.4h.1M209.9 167.4h.1M210.5 167.4h.1M211.2 167.4h.1M211.8 167.4h.1M212.3 167.4h.1M212.9 167.4h.1M213.5 167.4h.1M214.1 167.4h.1M214.8 167.4h.1M215.3 167.4h.1M215.9 167.4h.1"/>
<path d="M216.5 167.4h.1M217.1 167.4h.1M217.7 167.4h.1M218.4 167.4h.1M218.9 167.4h.1M219.2 163.5l.8 .7M219.4 163.2l.9 .7M219.5 167.4h.1M220.1 167.4h.1M220.7 167.4h.1M221.3 167.4h.1M222 167.4h.1"/>
<path d="M222.5 167.4h.1M223.1 167.4h.1M223.7 167.4h.1M224.3 167.4h.1M224.9 167.4h.1M225.6 167.4h.1M226.1 167.4h.1M226.7 167.4h.1M227.3 167.4h.1M227.9 167.4h.1M228.6 167.4h.1M229.2 167.4h.1"/>
<path d="M229.7 167.4h.1M230.3 167.4h.1M230.9 167.4h.1M231.5 167.4h.1M232.2 167.4h.1M232.7 167.4h.1M233.3 167.4h.1M233.9 167.4h.1M234.5 167.4h.1M235.1 167.4h.1M235.8 167.4h.1M236.3 167.4h.1"/>
<path d="M236.9 167.4h.1M237.5 167.4h.1M238.1 167.4h.1M238.7 167.4h.1M239.4 167.4h.1M239.9 167.4h.1M240.5 167.4h.1M241.1 167.4h.1M241.7 167.4h.1M242.3 167.4h.1M243 167.4h.1M243.5 167.4h.1"/>
<path d="M244.1 167.4h.1M244.7 167.4h.1M245.3 167.4h.1M245.9 167.4h.1M246.5 167.4h.1M247.1 167.4h.1M247.7 167.4h.1M248.3 167.4h.1M248.9 167.4h.1M249.6 167.4h.1M250.1 167.4h.1M251 166.4h.1"/>
<path d="M251 167.4h.1M283.8 162v3.2M283.8 166.8v3.2M283.8 171.5v3.2M283.8 176.3v3.2M10.9 182.6v2.3h2M14.5 184.9h3.2M19.2 184.9h3.2M24 184.9h3.2M31.9 184.9h-3.2M33.5 184.9h3.2M38.3 184.9h3.1"/>
<path d="M43.1 184.9h3.1M47.8 184.9h3.2M52.6 184.9h3.2M57.3 184.9h3.2M62.1 184.9h3.2M66.8 184.8h3.2M71.6 184.8h3.2M76.4 184.8h3.1M81.2 184.8h8.1M90.9 184.8h3.2M95.6 184.8h3.2M100.4 184.8h3.2"/>
<path d="M105.2 184.8h3.1M109.9 184.8h3.2M114.7 184.8h3.2M119.5 184.8h3.1M124.2 184.8h3.2M129 184.8h3.2M133.7 184.8h3.2M138.5 184.8h3.2M143.3 184.8h3.1M148 184.8h3.2M152.8 184.8h3.2M157.5 184.8h3.2"/>
<path d="M162.3 184.8h3.2M167 184.8h3.2M171.8 184.8h3.2M176.6 184.8h3.1M181.4 184.8h3.1M186.1 184.8h3.2M190.9 184.8h3.2M195.6 184.8h3.2M200.4 184.8h3.2M205.1 184.8h3.2M209.9 184.8h3.2M214.7 184.8h3.1"/>
<path d="M219.5 184.8h3.1M224.2 184.8h3.2M229 184.8h3.2M233.7 184.8h3.2M238.5 184.8h3.2M243.2 184.8h3.2M248 184.8h3.2M252.8 184.8h3.1M257.6 184.8h3.1M262.3 184.8h3.2M267.1 184.8h3.2M271.8 184.8h3.2"/>
<path d="M276.6 184.8h3.2M283.8 181.1v3.7h-2.5"/>
<circle cx="143.6" cy="84.8" r="1.29"/>
<circle cx="229.2" cy="84.8" r="1.29"/>
<circle cx="105.6" cy="163.7" r=".57"/>
<circle cx="134.2" cy="163.7" r=".57"/>
<circle cx="191.2" cy="163.7" r=".57"/>
<circle cx="219.8" cy="163.7" r=".57"/>
</g>
<!-- layer: Cables eProC -->
<g fill="none" stroke="#000" stroke-width=".25">
<path d="M105.3 53.6l-.2 .2M105.3 53.7l-.2 .2M105.3 53.8l-.1 .1M105.3 53.9l-.1 .1M105.4 53.9l-.2 .2M105.4 53.2l-.3 .3M105.5 54l-.2 .2M105.5 54.1l-.1 .1M105.6 53.1l-.5 .6M105.6 54.1l-.1 .1M105.7 54.3v25.9M105.7 53.1l-.2 .3"/>
<path d="M105.8 54l-.2 .2M105.8 53.1l-.1 .2M105.9 53.2l-.2 .1M106 53.2l-.2 .2M106 53.3l-.1 .1M106.1 53.4l-.1 .1M106.2 53.4l-.2 .2M106.2 53.9l-.3 .3M106.2 53.5l-.2 .2M106.2 53.6l-.2 .2M106.2 53.7l-.5 .5M133.8 53.7l-.2 .2"/>
<path d="M133.8 53.8l-.1 .1M133.9 53.6l-.3 .2M133.9 53.9l-.2 .1M133.9 53.9l-.1 .2M134 53.2l-.3 .3M134 54l-.1 .2M134.1 54.1l-.2 .1M134.2 53.1l-.6 .6M134.2 54.1l-.2 .1M134.2 54.3v25.9M134.3 53.1l-.2 .3M134.4 53.1l-.2 .2"/>
<path d="M134.4 54l-.2 .2M134.5 53.2l-.2 .1M134.5 53.2l-.1 .2M134.6 53.3l-.1 .1M134.7 53.4l-.2 .1M134.7 53.4l-.1 .2M134.7 53.5l-.1 .2M134.7 53.9l-.3 .3M134.8 53.6l-.2 .2M134.8 53.7l-.6 .5M160.9 54.3v34h-22.3l-4.4-7.6M164.6 54.3v37.7h-52.4l-6.5-11.3"/>
<path d="M190.9 53.7l-.2 .2M190.9 53.6l-.2 .2M190.9 53.8l-.1 .1M191 53.9l-.2 .1M191 53.9l-.1 .2M191.1 53.2l-.3 .3M191.1 54l-.2 .2M191.2 54.1l-.2 .1M191.2 53.1l-.5 .6M191.3 54.1l-.2 .1M191.3 54.3v25.9M191.3 53.1l-.2 .3"/>
<path d="M191.4 53.1l-.1 .2M191.4 54l-.2 .2M191.6 53.2l-.2 .1M191.6 53.2l-.1 .2M191.7 53.3l-.1 .1M191.7 53.4l-.1 .1M191.8 53.4l-.2 .2M191.8 53.5l-.2 .2M191.8 53.9l-.3 .3M191.9 53.6l-.3 .2M191.9 53.7l-.6 .5M219.5 53.6l-.3 .2"/>
<path d="M219.5 53.7l-.2 .2M219.5 53.8l-.2 .1M219.5 53.9l-.1 .1M219.5 53.9l-.1 .2M219.6 53.2l-.3 .3M219.6 54l-.1 .2M219.7 54.1l-.1 .1M219.8 53.1l-.6 .6M219.8 54.1l-.1 .1M219.8 54.3v25.9M219.9 53.1l-.2 .3M220 54l-.2 .2"/>
<path d="M220 53.1l-.2 .2M220.1 53.2l-.1 .1M220.2 53.2l-.2 .2M220.2 53.3l-.1 .1M220.3 53.4l-.1 .1M220.3 53.4l-.1 .2M220.3 53.9l-.3 .3M220.4 53.5l-.2 .2M220.4 53.6l-.2 .2M220.4 53.7l-.5 .5M104.9 67.2h-1.7a1.46 1.46 0 0 0-1.5 1.5 1.46 1.46 0 0 0 1.5 1.4h1.7M106.4 67.2h3.2"/>
<path d="M106.4 70.1h3.2M111.2 67.2h3.2M111.2 70.1h3.2M116 67.2h3.1M116 70.1h3.1M120.7 67.2h3.2M120.7 70.1h3.2M125.5 67.2h3.2M125.5 70.1h3.2M130.3 67.2h3.1M130.3 70.1h3.1M135 67.2h1.7a1.46 1.46 0 0 1 1.4 1.5 1.46 1.46 0 0 1-1.4 1.4h-1.7"/>
<path d="M138.2 68.6h5.4v11.6M190.5 67.2h-1.7a1.46 1.46 0 0 0-1.5 1.5 1.46 1.46 0 0 0 1.5 1.4h1.7M192.1 67.2h3.1M192.1 70.1h3.1M196.8 67.2h3.2M196.8 70.1h3.2M201.6 67.2h3.2M201.6 70.1h3.2M206.3 67.2h3.2M206.3 70.1h3.2M211.1 67.2h3.2M211.1 70.1h3.2"/>
<path d="M215.9 67.2h3.1M215.9 70.1h3.1M220.6 67.2h1.7a1.46 1.46 0 0 1 1.5 1.5 1.46 1.46 0 0 1-1.5 1.4h-1.7M223.8 68.6h5.4v11.6M105.3 80.6l-.2 .2M105.3 80.7l-.2 .2M105.3 80.8l-.1 .2M105.3 80.9l-.1 .1M105.4 81l-.2 .1M105.4 80.2l-.3 .3M105.5 81l-.2 .2M105.5 81.1l-.1 .1"/>
<path d="M105.6 80.2l-.5 .5M105.6 81.1l-.1 .2M105.7 81.3v78.4M105.7 80.2l-.2 .2M105.8 81.1l-.2 .2M105.8 80.2l-.1 .1M105.9 80.2l-.2 .1M106 80.2l-.2 .2M106 80.3l-.1 .1M106.1 80.4l-.1 .1M106.2 80.4l-.2 .2M106.2 80.9l-.3 .4"/>
<path d="M106.2 80.5l-.2 .2M106.2 80.6l-.2 .3M106.2 80.7l-.5 .6M133.8 80.7l-.2 .2M133.8 80.8l-.1 .2M133.9 80.6l-.3 .2M133.9 80.9l-.2 .1M133.9 81l-.1 .1M134 80.2l-.3 .3M134 81l-.1 .2M134.1 81.1l-.2 .1M134.2 80.2l-.6 .5"/>
<path d="M134.2 81.3v78.4M134.2 81.1l-.2 .2M134.3 80.2l-.2 .2M134.4 80.2l-.2 .1M134.4 81.1l-.2 .2M134.5 80.2l-.2 .1M134.5 80.2l-.1 .2M134.6 80.3l-.1 .1M134.7 80.4l-.2 .1M134.7 80.4l-.1 .2M134.7 80.5l-.1 .2M134.7 80.9l-.3 .4"/>
<path d="M134.8 80.6l-.2 .3M134.8 80.7l-.6 .6M143.2 80.7l-.2 .2M143.2 80.6l-.2 .2M143.2 80.8l-.2 .2M143.3 80.9l-.2 .1M143.3 81l-.1 .1M143.3 80.2l-.3 .3M143.4 81l-.2 .2M143.5 81.1l-.2 .1M143.5 80.2l-.5 .5M143.6 81.1l-.2 .2"/>
<path d="M143.6 81.3v2.3M143.6 80.2l-.2 .2M143.7 80.2l-.1 .1M143.7 81.1l-.2 .2M143.8 80.2l-.1 .1M143.9 80.2l-.1 .2M144 80.3l-.2 .1M144 80.4l-.1 .1M144.1 80.4l-.2 .2M144.1 80.5l-.1 .2M144.1 80.9l-.3 .4M144.1 80.6l-.2 .3"/>
<path d="M144.1 80.7l-.5 .6M190.9 80.7l-.2 .2M190.9 80.6l-.2 .2M190.9 80.8l-.1 .2M191 80.9l-.2 .1M191 81l-.1 .1M191.1 80.2l-.3 .3M191.1 81l-.2 .2M191.2 81.1l-.2 .1M191.2 80.2l-.5 .5M191.3 81.3v78.4M191.3 81.1l-.2 .2"/>
<path d="M191.3 80.2l-.2 .2M191.4 80.2l-.1 .1M191.4 81.1l-.2 .2M191.6 80.2l-.2 .1M191.6 80.2l-.1 .2M191.7 80.3l-.1 .1M191.7 80.4l-.1 .1M191.8 80.4l-.2 .2M191.8 80.5l-.2 .2M191.8 80.9l-.3 .4M191.9 80.6l-.3 .3M191.9 80.7l-.6 .6"/>
<path d="M219.5 80.6l-.3 .2M219.5 80.7l-.2 .2M219.5 80.8l-.2 .2M219.5 80.9l-.1 .1M219.5 81l-.1 .1M219.6 80.2l-.3 .3M219.6 81l-.1 .2M219.7 81.1l-.1 .1M219.8 80.2l-.6 .5M219.8 81.3v78.4M219.8 81.1l-.1 .2M219.9 80.2l-.2 .2"/>
<path d="M220 81.1l-.2 .2M220 80.2l-.2 .1M220.1 80.2l-.1 .1M220.2 80.2l-.2 .2M220.2 80.3l-.1 .1M220.3 80.4l-.1 .1M220.3 80.4l-.1 .2M220.3 80.9l-.3 .4M220.4 80.5l-.2 .2M220.4 80.6l-.2 .3M220.4 80.7l-.5 .6M228.8 80.7l-.2 .2"/>
<path d="M228.8 80.8l-.1 .2M228.9 80.6l-.3 .2M228.9 80.9l-.2 .1M228.9 81l-.1 .1M229 80.2l-.3 .3M229 81l-.1 .2M229.1 81.1l-.2 .1M229.2 80.2l-.6 .5M229.2 81.1l-.2 .2M229.2 81.3v2.3M229.3 80.2l-.2 .2M229.4 80.2l-.2 .1"/>
<path d="M229.4 81.1l-.2 .2M229.4 80.2l-.1 .1M229.5 80.2l-.1 .2M229.6 80.3l-.1 .1M229.7 80.4l-.2 .1M229.7 80.4l-.1 .2M229.7 80.5l-.1 .2M229.7 80.9l-.3 .4M229.8 80.6l-.2 .3M229.8 80.7l-.6 .6M105.5 138v1.5M134 138v1.5"/>
<path d="M191.1 138v1.5M219.6 138v1.5M105.4 140.1v2.2M105.4 142.4v4.3M133.9 140.1v2.2M133.9 142.4v4.3M191 140.1v2.2M191 142.4v4.3M219.5 142.4v4.3M219.5 140.1v2.2"/>
<circle cx="105.7" cy="53.7" r=".57"/>
<circle cx="105.7" cy="53.7" r=".4"/>
<circle cx="134.2" cy="53.7" r=".57"/>
<circle cx="134.2" cy="53.7" r=".4"/>
<circle cx="191.3" cy="53.7" r=".57"/>
<circle cx="191.3" cy="53.7" r=".4"/>
<circle cx="219.9" cy="53.7" r=".57"/>
<circle cx="219.9" cy="53.7" r=".4"/>
<circle cx="105.7" cy="80.7" r=".57"/>
<circle cx="105.7" cy="80.7" r=".4"/>
<circle cx="134.2" cy="80.7" r=".57"/>
<circle cx="134.2" cy="80.7" r=".4"/>
<circle cx="143.6" cy="80.7" r=".57"/>
<circle cx="143.6" cy="80.7" r=".4"/>
<circle cx="191.3" cy="80.7" r=".57"/>
<circle cx="191.3" cy="80.7" r=".4"/>
<circle cx="219.9" cy="80.7" r=".57"/>
<circle cx="219.9" cy="80.7" r=".4"/>
<circle cx="229.2" cy="80.7" r=".57"/>
<circle cx="229.2" cy="80.7" r=".4"/>
</g>
<!-- layer: Referencias eProC -->
<path d="M160.4 51.4l.5-.4h3.7l.5 .4" fill="none" stroke="#000" stroke-width=".25"/>
<text font-size="4.2" x="279" y="197.1">302</text>
<g font-size="3.5">
<text x="19.3" y="18.3">00</text>
<text x="47.8" y="18.3">0</text>
<text x="76.1" y="18.4">1</text>
<text x="104.9" y="18.4">2</text>
<text x="133.4" y="18.3">3</text>
<text x="162.1" y="18.4">4</text>
<text x="190.5" y="18.3">5</text>
<text x="219.1" y="18.3">6</text>
<text x="247.6" y="18.4">7</text>
<text x="276.1" y="18.3">8</text>
<text x="10.8" y="34.3">-TSM1</text>
<text x="98.3" y="34.3">+AS.2</text>
<text x="183.9" y="34.3">+AS.2</text>
<text x="105.1" y="41.6">PP06/00066 E1G.1</text>
<text x="190.7" y="41.6">PP06/00066 E1G.1</text>
<text x="178.2" y="195.7">SIMOTION 1 - TREN COMÚN - TIJERAS 6 Y 12</text>
</g>
<g font-size="3.2">
<text x="62.5" y="195.2">CRJ</text>
<text x="88.6" y="193.4">ACINDAR - Grupo ArcelorMittal</text>
<text x="63" y="201.1">CRJ</text>
<text x="79.8" y="201.4">XING_ELE32009</text>
<text x="119.6" y="200.8">A0</text>
<text x="141.7" y="200.9">28/08/20</text>
</g>
<text font-size="2.5" x="200.5" y="199.5">SALIDAS ANALÓGICAS X2</text>
<g font-size="2.1">
<text x="117.6" y="44">2024</text>
<text x="203.2" y="44">2024</text>
<text x="12.6" y="165.5">-0080SM1</text>
<text x="286.3" y="201.3">304</text>
</g>
<g font-size="2">
<text x="111.6" y="27">Speed_Reference_IBA</text>
<text x="118.4" y="24.7">SH12</text>
<text x="156.3" y="27">Speed_Reference</text>
<text x="161.2" y="24.7">SH12</text>
<text x="198.5" y="27">Actual_PositionIBA</text>
<text x="204" y="24.7">SH12</text>
<text x="104.9" y="146.7" transform="rotate(-90 104.9 146.7)">030201</text>
<text x="133.5" y="146.7" transform="rotate(-90 133.5 146.7)">030202</text>
<text x="190.6" y="146.7" transform="rotate(-90 190.6 146.7)">030203</text>
<text x="219.1" y="146.7" transform="rotate(-90 219.1 146.7)">030204</text>
<text x="136.7" y="173.1">SIMOTION 240-1AA00-0AA0</text>
</g>
<g font-size="1.8">
<text x="60.3" y="191.8">CONFECCIÓN</text>
<text x="78.4" y="191.8">CLIENTE</text>
<text x="58.3" y="197.9">ULTIMA VERSIÓN</text>
<text x="273.2" y="193.5">GRUPO</text>
<text x="78.6" y="198.2">ARCHIVO</text>
<text x="109.5" y="198.2">VERSIÓN</text>
<text x="134.5" y="198.2">FECHA</text>
<text x="275.7" y="199.5">PÁG.</text>
</g>
<g font-size="1.7">
<text x="101.8" y="53.2">X97</text>
<text x="106.3" y="53.3">9</text>
<text x="134.8" y="53.3">10</text>
<text x="160.8" y="49.1">2570</text>
<text x="187.4" y="53.2">X97</text>
<text x="191.9" y="53.3">7</text>
<text x="220.5" y="53.3">8</text>
<text x="101.8" y="80.2">X61</text>
<text x="106.3" y="80.3">5</text>
<text x="134.9" y="80.3">6</text>
<text x="191.9" y="80.3">7</text>
<text x="220.5" y="80.3">8</text>
<text x="107" y="164.3">3</text>
<text x="107.1" y="166.1">AO 2+</text>
<text x="135.6" y="164.3">36</text>
<text x="135.6" y="166.1">AO 2-</text>
<text x="192.6" y="164.3">37</text>
<text x="192.7" y="166.1">AO 3+</text>
<text x="221.2" y="164.3">4</text>
<text x="221.2" y="166.1">AO 3-</text>
<text x="148.5" y="169.2">X2</text>
</g>
<g font-size="1.4">
<text x="105.2" y="139.5" transform="rotate(-90 105.2 139.5)">??</text>
<text x="133.7" y="139.5" transform="rotate(-90 133.7 139.5)">??</text>
<text x="190.8" y="139.5" transform="rotate(-90 190.8 139.5)">??</text>
<text x="219.3" y="139.5" transform="rotate(-90 219.3 139.5)">??</text>
</g>
</svg>
